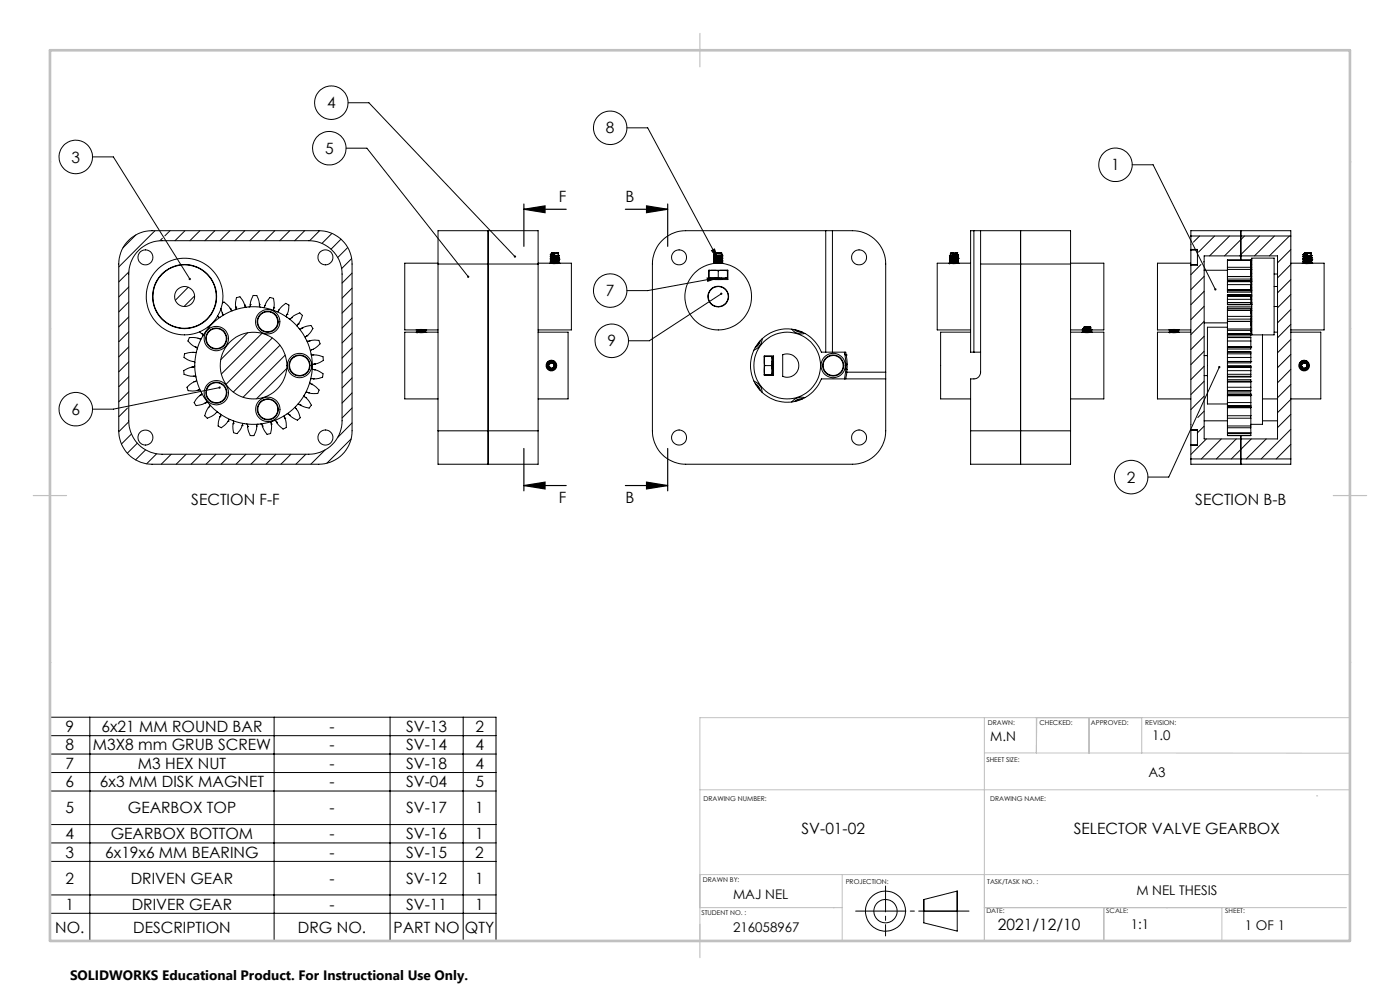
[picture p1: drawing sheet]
<svg xmlns="http://www.w3.org/2000/svg" width="420mm" height="297mm" viewBox="0 0 420 297" stroke-linecap="round" stroke-linejoin="round" font-family="sans-serif">
<g fill="none" stroke="#000" stroke-width=".3">
<path d="M104.4 30.8h6.3l43.8 46.1M188.1 38.3h6.2l21.2 39.5M27.8 47h6.2l22.9 36.6M103.8 44.4h6.3l30.4 38.5M339.7 49.4h6.2l18.7 37.3M213.5 75.1l.8-.5 1.2 3.2zM212.1 83.3l3.4-.1-3.2 1.1zM215.5 83.2l-21.2 3.9h-6.2M216.4 88l-21.6 14.1h-6.2M65.9 116.2l-31.9 6.4h-6.2M365.8 110l-15.2 33h-6.2M15 214.9h133.8v67.1h-133.8z"/>
<path d="M27 214.9v67.1M82.2 214.9v67.1M117 214.9v67.1M139 214.9v67.1M15 220.5h133.8M15 226h133.8M15 231.5h133.8M15 237.1h133.8M15 247.1h133.8M15 252.6h133.8M15 258.2h133.8M15 268.2h133.8"/>
<path d="M15 273.7h133.8M277.1 269.6l10.1-2.6v12l-10.1-2.4zM277.1 273.1h10.1"/>
<circle cx="99.4" cy="30.8" r="5"/>
<circle cx="183" cy="38.3" r="5"/>
<circle cx="22.7" cy="47.1" r="5"/>
<circle cx="98.8" cy="44.4" r="5"/>
<circle cx="334.6" cy="49.4" r="5"/>
<circle cx="183" cy="87.1" r="5"/>
<circle cx="183.5" cy="102.1" r="5"/>
<circle cx="22.7" cy="122.6" r="5"/>
<circle cx="339.4" cy="143" r="5"/>
<circle cx="265.6" cy="273.1" r="3.5"/>
<circle cx="265.7" cy="273.1" r="6"/>
</g>
<path d="M157.2 62.7l6.3-1v2zM157.2 62.7h12.7M157.2 61.1v12.7M187.6 62.7h12.7M194 61.7l6.3 1-6.3 1zM200.3 61.1v12.7M157.2 134.4v12.7M200.3 134.4v12.7M157.2 145.5l6.3-1v2zM157.2 145.5h12.7M187.6 145.5h12.7M194 144.5l6.3 1-6.3 1z" fill="none" stroke="#000" stroke-width=".35"/>
<path d="M256.7 273.1h34" fill="none" stroke="#000" stroke-width=".3" stroke-dasharray="15.2 1.3 1.3 1.3" stroke-dashoffset=".1"/>
<path d="M265.7 265.5v15" fill="none" stroke="#000" stroke-width=".3" stroke-dasharray="15.2 1.3 1.3 1.3" stroke-dashoffset="7.5"/>
<g fill="none" stroke="#c0c0c0" stroke-width=".3">
<path d="M210 215.1h195v66.9h-195zM295.3 215.1v66.9M310.9 215.1v10.6M311 215.1l-.1 10.6M326.7 215.1v10.6M342.5 215.1v10.6M210 236.7h195M295.3 225.6l15.6 .1M310.9 225.7h94.1M210 272h42.7M210 262.1h195M252.7 262.1v19.9"/>
<path d="M295.3 272h108.6M331.2 272v10M366.6 272v10"/>
</g>
<path d="M210 10v10M10 148.5h10M400 148.5h10M210 277v10" fill="none" stroke="#c0c0c0" stroke-width=".35"/>
<path d="M14.8 248.5a.2 .2 0 0 1 .4 0 .2 .2 0 0 1-.4 0zM394.8 238.5a.17 .17 0 0 1 .3 0 .17 .17 0 0 1-.3 0zM14.8 198.5a.2 .2 0 0 1 .4 0 .2 .2 0 0 1-.4 0zM404.8 198.5a.2 .2 0 0 1 .4 0 .2 .2 0 0 1-.4 0zM14.8 148.5a.2 .2 0 0 1 .4 0 .2 .2 0 0 1-.4 0zM404.8 148.5a.2 .2 0 0 1 .4 0 .2 .2 0 0 1-.4 0zM14.8 98.5a.2 .2 0 0 1 .4 0 .2 .2 0 0 1-.4 0zM404.8 98.5a.2 .2 0 0 1 .4 0 .2 .2 0 0 1-.4 0zM14.8 48.5a.2 .2 0 0 1 .4 0 .2 .2 0 0 1-.4 0zM404.8 48.5a.2 .2 0 0 1 .4 0 .2 .2 0 0 1-.4 0zM59.8 15a.17 .17 0 0 1 .3 0 .17 .17 0 0 1-.3 0zM59.8 282a.17 .17 0 0 1 .3 0 .17 .17 0 0 1-.3 0zM109.8 15a.2 .2 0 0 1 .4 0 .2 .2 0 0 1-.4 0zM109.8 282a.2 .2 0 0 1 .4 0 .2 .2 0 0 1-.4 0zM159.8 15a.2 .2 0 0 1 .4 0 .2 .2 0 0 1-.4 0zM159.8 282a.2 .2 0 0 1 .4 0 .2 .2 0 0 1-.4 0zM209.8 15a.17 .17 0 0 1 .3 0 .17 .17 0 0 1-.3 0zM209.8 282a.17 .17 0 0 1 .3 0 .17 .17 0 0 1-.3 0zM259.8 15a.2 .2 0 0 1 .4 0 .2 .2 0 0 1-.4 0zM249.8 272a.2 .2 0 0 1 .4 0 .2 .2 0 0 1-.4 0zM309.8 15a.2 .2 0 0 1 .4 0 .2 .2 0 0 1-.4 0zM299.8 272a.17 .17 0 0 1 .3 0 .17 .17 0 0 1-.3 0zM359.8 15a.17 .17 0 0 1 .3 0 .17 .17 0 0 1-.3 0zM349.8 272a.2 .2 0 0 1 .4 0 .2 .2 0 0 1-.4 0z" fill="#c0c0c0"/>
<path d="M15 15h390v267h-390z" fill="none" stroke="#c0c0c0" stroke-width=".7"/>
<g fill="#000">
<path d="M157.2 62.7l6.3-1v2zM157.2 145.5l6.3-1v2z"/>
<path d="M194 61.7l6.3 1-6.3 1zM194 144.5l6.3 1-6.3 1z"/>
<path d="M213.5 75.1l.8-.5 1.2 3.2zM212.1 83.3l3.4-.1-3.2 1.1zM216.1 87.8a.34 .34 0 0 0 .1 .5 .34 .34 0 0 0 .4 0 .34 .34 0 0 0 .1-.5l-.3 .2 .3-.2zM140.2 82.7v.5h.5l-.2-.3 .2 .3v-.5zM154.3 76.6l-.1 .5h.5l-.2-.2 .2 .2v-.5zM364.3 86.5l.2 .5h.3l-.2-.3 .2 .3 .1-.5zM365.5 109.8a.34 .34 0 0 0 .1 .5 .34 .34 0 0 0 .5-.1 .34 .34 0 0 0-.2-.5l-.1 .3 .1-.3zM56.7 83.4v.5h.4l-.2-.3 .3 .3-.1-.6zM65.7 115.9a.34 .34 0 0 0 .1 .6 .34 .34 0 0 0 .4-.4l-.3 .1 .3-.1-.1-.2z"/>
</g>
<g fill="none" stroke="#000" stroke-width=".3">
<path d="M38.6 72.1a9.9 9.9 0 0 1 7-3h50a10 10 0 0 1 10 10v50a10 10 0 0 1-10 10h-50a10 10 0 0 1-10-10v-50a9.9 9.9 0 0 1 3-7zM40.7 70.4l-3.8 3.9M41.6 75.1a9.9 9.9 0 0 1 7-3h44a10 10 0 0 1 10 10v44a10 10 0 0 1-10 10h-44a10 10 0 0 1-10-10v-44a9.9 9.9 0 0 1 3-7zM46.5 69.1l-10.9 10.9M48.7 71.4l-.7 .7M51 69.1l-1.5 1.6M55.5 69.1l-3 3M60 69.1l-3 3M64.5 69.1l-3 3M69 69.1l-3 3M73.4 69.1l-3 3M77.9 69.1l-3 3"/>
<path d="M82.4 69.1l-3 3M86.9 69.1l-3 3M91.4 69.1l-3 3M95.9 69.1l-3 3M99.6 70l-3 3M102.3 71.7l-3 3M104.3 74.2l-3 3M105.5 77.5l-3 3M131.4 79.1v-10h30v10M131.4 78.9h-10v20h10M131.4 79.1h30M131.4 79.1v50"/>
<path d="M146.4 69.1v70M161.4 78.9h10v20h-10M161.4 79.1v50M165.1 78.3v.1M165.1 77.9h.1M165.1 77.4h.1M165.1 76.3v.1M165.1 76.9l.2 .2M165.1 77.4l.2 .2M165.1 77.9l.2 .2M165.1 78.4l.2 .2M165.1 76.4l.2 .2"/>
<path d="M165.1 76.9h.1M165.3 76h2.2M165.3 76v.2M165.3 76.6v.1M165.3 77.1v.1M165.3 77.6v.1M165.3 78.1v.1M165.4 78.7l-.3 .1M165.4 77.7l-.3 .2M165.4 77.2l-.3 .2M165.4 76.2l-.3 .1M165.6 75.8h.1"/>
<path d="M165.6 75.8h.4M165.6 75.8l-.3 .2M166 75.8h.1M166 75.8h.9M166.4 76.2l-1.3 .1M166.4 76.1l-1 .1M166.4 76.1v.1M166.4 76.3l-1.3 .1M166.4 76.2v.1M166.4 76.4l-1 .2M166.4 76.3v.1M166.4 76.1v.3"/>
<path d="M166.9 75.8h.1M166.9 75.8h.4M167.3 75.8h.1M167.3 75.8l.2 .2M167.5 78l-2.4 .3M167.5 76.4l-2.1 .3M167.5 76.9l-2.1 .3M167.5 78.5l-2.1 .2M167.5 76.8l-2.1 .3M167.5 77.3l-2.1 .3M167.5 77.8l-2.1 .3M167.5 78.8l-1.6 .2"/>
<path d="M167.5 76.4l.2 .2M167.5 76.9l.2 .2M167.5 77.4l.2 .2M167.5 77.9l.2 .2M167.5 78.5l.2 .1M167.5 77.4l-2.1 .3M167.5 76v.4M167.5 76.8v.1M167.5 77.3v.1M167.5 77.8v.2M167.5 78.3v.2M167.5 78.8v.1"/>
<path d="M167.7 76.7l-2.6 .2M167.7 76.6l-2.6 .2 .3-.1M167.7 78.7l-2.6 .1M167.7 77.1h.1M167.7 77.6v.1M167.7 78.1v.1M167.7 78.6v.1M167.7 77.2l-.2 .1M167.7 77.7l-.2 .1M167.7 78.2l-2.4 .5M167.7 78.7l-.2 .1M167.7 76.7l-.2 .1"/>
<path d="M167.7 77.1l-2.6 .3M167.7 77.6l-2.6 .3M167.7 78.1l-2.6 .2M167.7 78.6l-2.6 .2M167.7 77.2l-2.6 .2M167.7 77.7h.1M167.7 77.7l-2.6 .2M167.7 78.2l-2.6 .2M167.7 76.6v.1M214.1 76.3l.3 .1zM214.2 77.8l.3 .2M214.2 78.3l.3 .2"/>
<path d="M214.4 78.6l-.3 .2M214.4 78.1l-.3 .2 2.7-.2M214.4 77.6l-.3 .1M214.4 77.1l-.3 .2M214.4 76.5l-.3 .3M214.4 76.1l-.3 .2M214.4 76h2.1M214.4 76v.6M214.7 75.8l-.3 .2M214.7 75.8h.1M214.7 75.8h.8M215.5 75.8h.1"/>
<path d="M215.5 75.8h.7M216.2 75.8h.1M216.2 75.8l.3 .2M216.5 76.3l.3 .2-.3 .2M216.5 76.8l.3 .2-.3 .2M216.5 77.3l.3 .2-.3 .2M216.5 77.8l.3 .2M216.5 78.3l.3 .2M216.5 78.8l.3 .2M216.5 76v.3l-2.1 .2M216.5 76.8l-2.1 .3M216.5 77.3l-2.1 .3"/>
<path d="M216.5 77.8l-2.1 .3M216.5 78.3l-2.1 .3M216.5 78.8l-.6 .1M216.5 76.7l-2.1 .4M216.5 77.2l-2.1 .4M216.5 77.7l-2.1 .4M216.5 78.2l-2.1 .4M216.5 78.7l-2.1 .2M216.5 76.7v.1M216.5 77.2v.1M216.5 77.7v.1M216.5 78.2v.1"/>
<path d="M216.5 78.7v.1M216.8 77.5l-2.7 .2M216.8 76.5l-2.7 .3 .4 .2M216.8 77l-2.7 .3 .4 .2M216.8 78.6l-2.7 .2 .4 .1M216.8 76.5l-2.6 .2M216.8 77l-2.6 .2M216.8 78l-2.6 .2M216.8 78.5l-2.6 .2M216.8 78.5v.1M216.8 78.5h.1M216.8 78.1l-.3 .1"/>
<path d="M216.8 78.6l-.3 .1M216.8 78h.1M247.7 69.1h-42a10 10 0 0 0-10 10v50a10 10 0 0 0 10 10h50a10 10 0 0 0 10-10v-15.5M247.7 69.1h2M247.7 69.1v36.4M249.7 69.1h6a10 10 0 0 1 10 10v32.4M249.7 69.1v36.4M284.8 78.6v.1M284.8 78.1v.1M284.8 77.6v.1M284.8 76.6v.1M284.8 77.2l.3 .1"/>
<path d="M284.8 77.7l.3 .1M284.8 78.2l.3 .1M284.8 78.7l.3 .1M284.8 76.7l.3 .1M284.8 77.1h.1M284.8 77.7h.1M285.1 78.9l-.3 .2M285.1 78.5l-.3 .1M285.1 77.9l-.3 .2M285.1 77.4l-.3 .2M285.1 76.9l-.3 .2M285.1 76.4l-.3 .2"/>
<path d="M285.1 76h2.1M285.1 76v.4M285.1 76.8v.1M285.1 77.3v.1M285.1 77.8v.1M285.1 78.3v.2M285.1 78.8v.1M285.3 75.8h.1M285.3 75.8h.5M285.3 75.8l-.2 .2M285.8 75.8h.1M285.8 75.8h.8"/>
<path d="M286.6 75.8h.4M286.6 75.8h.1M287 75.8h.1M287 75.8l.2 .2M287.2 76.6l-2.1 .2M287.2 77.1l-2.1 .2M287.2 77.6l-2.1 .2M287.2 78.1l-2.1 .2M287.2 78.6l-2.1 .2M287.2 76.2l.3 .1-.3 .4M287.2 76.7l.3 .1M287.2 77.2l.3 .2"/>
<path d="M287.2 77.7l.3 .2-2.6 .2M287.2 78.2l.3 .1-.3 .4M287.2 78.7l.3 .2M287.2 76.2l-2.1 .2M287.2 76.7l-2.1 .2M287.2 77.2l-2.1 .2M287.2 77.7l-2.1 .2M287.2 78.2l-2.1 .3M287.2 78.7l-2.1 .2M287.2 76v.2M287.5 76.3l-2.7 .3M287.5 76.9l-2.6 .2"/>
<path d="M287.5 78.3l-2.6 .3M287.5 78.8l-1.6 .2M287.5 76.4l-2.7 .3M287.5 76.9l-2.7 .2M287.5 77.4l-2.7 .3M287.5 77.9l-2.6 .3M287.5 78.4l-2.6 .3M287.5 76.8v.1M287.5 76.9h.1M287.5 77.4l-2.6 .2M287.5 77.9l-.3 .3M287.5 76.9l-.3 .3"/>
<path d="M287.5 77.4l-.3 .3M287.5 77.4h.1M291.2 78.9h-10v20h10M292.2 69.1h2M292.2 69.1h-1v36.4h1M292.2 69.1v36.4M294.2 69.1h27v10M294.2 79.1v32.4a2.22 2.22 0 0 1-3 2.1v15.5M294.2 69.1v10M294.2 79.1h27M306.2 69.1v70M321.2 78.9h10v20l-3.7-.1"/>
<path d="M321.2 79.1v50M357.3 70.7v-1.6h29.9v1.6M357.3 78.9h-10.1v20h10.1M357.3 70.7v66.8M357.3 74.8h1.9v4.7h-1.9M357.3 70.7h29.9M357.3 79.3h1.9M357.3 75h1.9M357.3 73.3h.1M359.9 70.7l-1.9 1.9M360.3 79.3l-3 3M361.2 78.3l-.2 .2"/>
<path d="M361.2 76.7h22.1v54.8h-22.1zM364.4 70.7l-4.8 4.9M368.2 78.1v2M368.2 78.1h7.3M368.9 70.7l-6 6M372.3 69.1v1.6zM372.3 70.7v7.2M373.3 70.7l-6 6M375.2 79.4h.1M375.2 79v.1M375.2 77.9v2.4M375.2 78.1v.1"/>
<path d="M375.5 77.4h6.7v23h-6.7zM375.5 77.9h-7.3v.2M377.9 70.7l-6 6M382.3 70.7l-6 6M386.8 70.7l-6 6M387.2 74.8l-3.9 4M387.2 79.3l-3.9 4M387.2 78.9h10v20h-10M387.2 70.7v66.8M390.9 78.8l2.7-.1-.3 .1M390.9 78.3v.1M390.9 76.3v.1"/>
<path d="M390.9 78.4l2.7-.2-2.3 .3-.1 .2M390.9 76.9l.3 .2M390.9 77.4l.3 .2M390.9 77.9l.3 .2M390.9 78.4l.3 .2M390.9 76.4l.3 .2M390.9 76.9h.1M390.9 77.4h.1M391.2 78.7l-.3 .1M391.2 77.7l-.3 .2M391.2 77.2l-.3 .2M391.2 76.2l-.3 .1"/>
<path d="M391.2 76h2.1M391.2 76v.2M391.2 76.6v.1M391.2 77.1v.1M391.2 77.6v.1M391.2 78.1v.1M391.4 75.8h.1M391.4 75.8h.4M391.4 75.8l-.2 .2M391.8 75.8h.1M391.8 75.8h.9M392.2 76.2l-1.3 .1"/>
<path d="M392.2 76.3l-1.3 .1M392.2 76.2v.1M392.2 76.3v.1M392.2 76.1l-1 .1M392.2 76.1v.1M392.2 76.4l-1 .2M392.2 76.1v.3M392.7 75.8h.1M392.7 75.8h.4M393.1 75.8h.1M393.1 75.8l.2 .2M393.3 78l-2.4 .3"/>
<path d="M393.3 76.9l-2.1 .3M393.3 76.8l-2.1 .3M393.3 77.3l-2.1 .3M393.3 77.8l-2.1 .3M393.3 78.8l-1.6 .2M393.3 76.4l.3 .2M393.3 76.9l.3 .2-2.7 .3M393.3 77.4l.3 .2-2.7 .3M393.3 77.9l.3 .2-2.7 .2M393.3 78.5l.3 .1-2.7 .2M393.3 77.3l.3-.1-2.7 .2M393.3 76.8l.3-.1-2.7 .2"/>
<path d="M393.3 76.4l-2.1 .3M393.3 77.4l-2.1 .3M393.3 78.5l-2.1 .2M393.3 76v.4M393.3 76.8v.1M393.3 77.3v.1M393.3 77.8v.2M393.3 78.3v.2M393.3 78.8v.1M393.6 76.6l-2.7 .2 .3-.1M393.6 77.7l-.3 .1M393.6 77.7h.1"/>
<path d="M393.6 77.7l-2.7 .2M393.6 77.1h.1M393.6 77.6v.1M393.6 78.1v.1M393.6 78.6v.1M393.6 76.6v.1M38.6 86l-3 3M38.6 90.5l-3 3M38.6 95l-3 3M38.6 99.4l-3 3M38.7 81.5l-3.1 3M56.5 86.1l-3.9 3.9"/>
<path d="M58.4 88.7l-3.2 3.2M59.9 99.4l.5 .6M60.4 100h.1M60.4 100l.4 .2 .1 .5M62.8 97.9l-.4 .1M63.5 97l-.1 .3M65.3 94.7v.1M65.3 94.8l.3 .3h.4M66.3 92.4l.4 1.4M66.7 93.8h.1M66.7 93.8l.2 .4-.2 .4M66.7 90.8l.5-.3 1.4 1.3 .5 .8"/>
<path d="M69.1 92.6h.1M69.1 92.6l.3 .4 .4 .1M70.7 92h.1M70.7 92l.1 .6-.2 .2M73.4 91.4l-.7-1.5-.7-.9-.9 .1a4.7 4.7 0 0 0-.4 2.9M73.4 91.4h.1M73.4 91.4l.2 .6 .3 .1M74.3 99.7l-8.1 8.1M75.1 91.3h.1M75.1 91.3l.3-1.6 .6-1.2h.2l.8 .1 .7 1.8 .1 .9M75.1 91.3v.4l-.4 .3M77.8 91.3h.1"/>
<path d="M77.8 91.3l.1 .6 .2 .2M78.6 99.9l-12.2 12.2M79.5 91.5v.1M79.5 91.5a4.6 4.6 0 0 1 1.6-2.3l1 .2 .2 1.9-.2 1M79.5 91.6l-.2 .4-.3 .2M82.1 92.3l-.1 .4 .3 .4M82.1 92.3h.1M83 93.4l.4-.1 .8-1.1 1.5-1.3 1 .5-.2 1.9-.4 .9M86.1 94.2h.1M86.1 94.2l-.2 .6 .1 .2M87.5 95.2h.1M87.5 95.2l1.3-.9 1.1-.5 .2 .1 .6 .6-.7 1.8-.5 .8"/>
<path d="M87.5 95.2l-.4 .4-.4-.1M89.5 97.1h.1M89.5 97.1l-.4 .4 .1 .4M90.6 98.4h.1M90.6 98.4a4.4 4.4 0 0 1 2.8-.7l.5 .8-1.1 1.5-.7 .6M90.6 98.4l-.4 .2-.5-.1M105.6 86.4l-3 3M105.6 90.8l-3 3M105.6 81.8l-3 3M105.6 95.3l-3 3M105.6 99.8l-3 3M125.1 99.3h.1"/>
<path d="M125.1 99.4l.2 .2M125.1 98.8l.2 .3M125.1 98.8h.1M125.4 98.8l.3 .2M125.6 99h-.2M125.7 99h.7M125.7 99h.1M126.4 99h.8M126.4 99h.1M126.8 99l-1.7 .3M127.2 99h.1M127.5 98.8l-.3 .2"/>
<path d="M127.5 98.9h-.1M127.5 99.4l-2.4 .4M127.5 98.8l.2 .2M127.5 99.4l.2 .1M127.5 99.3l-2.1 .2M127.5 99.3v.1M127.7 99v.1M127.7 99.6h.1M127.7 99.1l-.2 .2M127.7 99.1l-2.6 .2M127.7 99l-2.6 .3M127.7 99.6l-1.6 .1"/>
<path d="M131.4 99.6h-10v20h10M161.4 99.6h9v20h-9M212.6 81h5.8v2.8h-5.8zM212.7 81.1h2.8M212.7 83.2l.1 .2h4.9M212.7 83.2h2.8M212.7 81v2.2M214.3 83.4l.2 .1M214.4 83.6h2.1M214.4 83.6l.2 .2h1.7l.2-.2M214.8 83.4l-.4 .2M215.5 81.1h2.7"/>
<path d="M215.5 83.2h2.7l-.5 .2M215.5 81.1v2.1M216.5 83.5h.1M217.7 81l.5 .1M218.2 81v.1M218.2 81.1v2.3h-.5M237.5 98.6a3.8 3.8 0 0 0 4 1.3M238.3 98.8l1.1 .6 1.3 .2M238.6 98.8l1.9 .6M291.2 99.6h-9v20h9M321.2 99.6h10v20h-10M324.8 99v.1"/>
<path d="M324.8 99.1l.3 .2M324.8 98.6l.3 .2M325.1 98.4l-.3 .2M325.1 99.4l-.3 .1M325.1 98.9l-.3 .1M325.1 98.4l1.5-.2 .1 .2M325.1 98.1h2.1M325.1 98.8l-3.9 .1M325.1 98.1v.3M325.1 98.7v.2M325.1 99.3v.1M325.4 97.9l-.3 .2"/>
<path d="M325.4 97.9h.1M325.4 97.9h.7M326.1 97.9h.1M326.1 97.9h.8M326.7 98.5l-1.9 .1M326.7 98.4l-1.8 .1M326.7 98.4v.1M326.7 98.5l-1.6 .2M326.9 97.9h.1M326.9 97.9l.3 .2M327.2 99l-2.1 .3M327.2 99.5l-1.6 .2"/>
<path d="M327.2 98.6l.3 .2-2.7 .2M327.2 99.1l.3 .2-2.7 .3M327.2 99.5l.3-.1-2.7 .2M327.2 98.6l-2.1 .3M327.2 99.1l-2.1 .3M327.2 98.1v.5M327.2 99v.1M327.2 99.5v.1M327.5 98.8l-.3 .2M327.5 98.8l-2.7 .3M327.5 98.8h.1M327.5 99.3h.1"/>
<path d="M350.9 99.3h.1M350.9 99.4l.3 .1M350.9 98.8l.3 .2M350.9 98.8h.1M351.2 99.6l-.3 .2M351.2 99.1l-.3 .2M351.2 98.8l.3 .2M351.2 99v.1M351.2 99.5v.1M351.4 99h-.2M351.5 99h.7M351.5 99h.1"/>
<path d="M352.2 99h.8M352.2 99h.1M352.6 99l-1.4 .1M353 99h.1M353.3 98.8l-.3 .2M353.3 98.9l.3 .1-.3 .3M353.3 99.4l.3 .2M353.3 98.9h-.1M353.3 99.4l-2.1 .2M353.3 99.3l-2.1 .2M353.3 98.8v.1M353.3 99.3v.1"/>
<path d="M353.6 99l-2.7 .3M353.6 99.6l-1.7 .1M353.6 99.1l-2.7 .2M357.3 99.6h-10.1v20h10.1M361.2 82.8l-3.9 4M361.2 87.3l-3.9 4M361.2 91.8l-3.9 4M361.2 96.3l-3.9 4M361.2 81h7M361.2 96.8h7M368.2 98.1h-6v23h6M368.2 88.7v1"/>
<path d="M368.2 89.7v1M368.2 90.7v.5M368.2 85.3v1.5M368.2 84.4v.9M368.2 93v1.8M368.2 94.8v.8M368.2 88.7h.1M368.2 93h.1M368.2 87.1v.5h7.3M368.2 91.2l7.3 .1M368.2 80.1v.6M368.2 80.7v2.2"/>
<path d="M368.2 82.9h.1M368.2 83.6v.5h7.3M368.2 96.3v2.3M368.2 98.6v.4h7.3M368.2 96.3h.1M368.2 99.1v1h7.3M368.2 91.2h7.3M368.2 82.9v.7M368.2 86.8v.3M368.2 88.6v.1M368.2 92.4v.6M368.2 95.6v.7"/>
<path d="M368.2 100v.2M368.2 89.7h7.3M368.2 88.7h7.3M368.2 90.7h7.3M368.2 85.3h7.3M368.2 86.8h7.3M368.2 84.4h7.3M368.2 94.8h7.3M368.2 93h7.3M368.2 95.6h7.3M368.2 88.6h7.3M368.2 86.8h7"/>
<path d="M368.2 87.1h7.3M368.2 92.4h7.3M368.2 80.7h7.3M368.2 80.1h7.3M368.2 82.9h7.3M368.2 83.6h7.3M368.2 98.6h7.3M368.2 96.3h7M368.2 96.3h7.3M375.2 88.6v2.1M375.2 88.7h.1M375.2 90.7h.1"/>
<path d="M375.2 90.8h.1M375.2 90.9v.1M375.2 91h.1M375.2 91.1h.1M375.2 91.2h.1M375.2 85.6v.1M375.2 84.3v2.8M375.2 86.3h.1M375.2 92.4v6.6M375.2 93h.1M375.2 87.1h.1M375.2 80.1v.8"/>
<path d="M375.2 80.9h.1M375.2 81.1v.1M375.2 80.9v2.7M375.2 82.1h.1M375.2 83.6h.1M375.2 84.3h.1M375.2 90.7v.5M375.2 98.8v1.4M375.5 84.3l-7.3 .1M375.5 88.3h-7.3v.3M375.5 92h-7.3v.4M382.2 99.6h1.1"/>
<path d="M382.2 85.9h1.1M382.2 91.9h1.1M382.2 82.1h1.1M387.2 83.8l-3.9 4M387.2 88.3l-3.9 3.9M387.2 92.7l-3.9 4.1M387.2 97.2l-3.9 4M387.2 99.6h9v20h-9M38.6 104l-3 3M38.6 108.4l-3 3M38.6 112.9l-3 3M38.6 117.4l-3 3"/>
<path d="M57.7 110l-2.6 1.1 .1 1.1 2 .5h1.3l.3 .3M57.7 110h.1M57.8 108.3h.1M57.8 108.3l.5 .1 .2 .4M58.2 105.6l-2.8 .4-.2 1a4.6 4.6 0 0 0 2.6 1.3M58.2 105.6h.1M58.4 114.4l-2.3 1.7 .2 .6 .1 .4 1.3 .1 1.6-.2M58.4 114.4h.1M58.4 109.6l-.2 .3-.5 .1M58.6 104h.1M58.6 104l.5 .2 .1 .4M58.9 113.8l-.1 .4-.4 .2"/>
<path d="M58.9 105.4l-.2 .3-.5-.1M59.3 117h.1M59.3 117l.5-.2 .3 .2M59.6 101.5l-.9-.3h-1.9l-.4 .9a4.6 4.6 0 0 0 2.2 1.9M59.6 101.5h.1M60 118.5l-1.2 1.2-.6 .9 .4 .6 .2 .4 2.1-.5 .7-.3M60 118.5h.1M60.4 101.4l-.2 .2-.6-.1M60.5 117.8l-.1 .4-.4 .3M81.7 101.3l-13.9 13.9M84 103.5l-14 14M85.5 106.4l-12.6 12.7"/>
<path d="M86 110.5l-9.1 9M91.3 118.4v.4l.4 .3M91.7 119.1h.1M91.7 119.1a4.6 4.6 0 0 1 1.6 2.4l-.6 .8-2.6-.9M92 102.1l.4 .2 .4-.1M92.1 100.6h.1M92.1 100.6l-.4 .4v.3M92.5 117.7h.1M92.5 117.7l-.5-.2-.3 .2M92.8 102.2h.1M92.8 102.2a4.3 4.3 0 0 1 2.9 0l.3 .8-1.4 1.3-.9 .4M93 114.5l.1 .4 .4 .2"/>
<path d="M93.3 106.1l.4 .3h1.2l2 .5 .1 1.1-1.7 .9-.9 .2M93.5 115.1h.1M93.5 115.1a4.6 4.6 0 0 1 2.2 1.9l-.4 .9h-1.9l-.9-.2M93.7 110.3l.1 .4 .5 .1M93.7 104.7h.1M93.7 104.7l-.4 .2-.1 .4M93.9 113.5h.1M93.9 113.5h-.5l-.2 .2M94.3 110.8h.1M94.3 110.8a4.6 4.6 0 0 1 2.6 1.3l-.1 1-1.2 .3-1.7 .1M94.4 109.1h.1M94.4 109.1l-.6 .1-.1 .3"/>
<path d="M105.6 104.3l-3 3M105.6 108.8l-3 3M105.6 113.3l-3 3M105.6 117.8l-3 3M164.7 110l.7 .4M164.7 109.1h.1M164.7 109.1v.9M164.7 110h.1M165.4 110.4h.1M165.4 108.7l.8 .4M165.4 108.7h.1M165.4 108.7l-.7 .4"/>
<path d="M166.1 108.3a1.31 1.31 0 0 0-2 .7l.1 .1M166.1 108.3a1.36 1.36 0 0 1 .6 1.7M166.2 110l-.8 .4M166.2 110h.1M166.2 109.1v.9M166.2 109.1h.1M166.2 108.2l-.1 .1M166.5 109.6h.2a1.27 1.27 0 0 1-1.2 1.3 1.27 1.27 0 0 1-1.4-1 1.33 1.33 0 0 1 1.2-1.7 1.33 1.33 0 0 1 1.5 1.4M226.2 114.2a3.7 3.7 0 0 1 2.4 3.4M226.6 115l.9 .8 .6 1.2M226.7 115.2l.5 .4 .7 1.2M227.9 102.3l-1.2 1.6"/>
<path d="M228.1 102.1l-.6 1.2-.9 .9M228.6 101.5a3.7 3.7 0 0 1-2.4 3.4M229.3 106.7h2.8v5.8h-2.8zM229.3 106.8h.1M229.3 112.3h2.2M229.4 106.8v2.8M229.4 109.6v2.7M229.4 106.8h2.2l.1 .5M229.4 106.8l-.1 .5M229.4 109.6h2.1M231.5 109.6v2.7M231.6 108.2l.3 .3"/>
<path d="M231.7 110.2v.4M231.7 107.3l-.2-.5v2.8M231.7 107.3v4.9l-.2 .1M231.7 110.6h.1M231.7 110.6l.2 .3-.2-2.6 .3 2.6 .1-.2M231.9 110.9h.1M232 108.5l.1 .5M232 108.5l.1 1.9M232.1 108.3l-.1 .2M234.8 106.3a3.5 3.5 0 0 1 4.8 3.3 3.5 3.5 0 0 1-4.8 3.2zM240.5 119.7l-1.8 .6M240.8 119.6l-1.3 .1-1.2 .6"/>
<path d="M241.5 119.2a3.7 3.7 0 0 0-4 1.3M247.7 105.5h-1.3a11 11 0 0 0-16.9-4.7 11 11 0 0 0 0 17.5 11 11 0 0 0 16.9-4.7h19.3M247.7 105.5h2M249.7 105.5h4a17.2 17.2 0 0 1 .3 6M253.3 105.5a17.7 17.7 0 0 1 0 8.1M253.4 106.1l.5 .3M253.7 113.4l-.3 .2M253.8 110.3l.3 .4M253.9 106.4h.1M254 111.5l-.3 2.1M254 111.5h11.7M254.1 110.7h.1"/>
<path d="M254.1 109.1l-.3 .4M265.7 111.5v2.1M292.2 105.5h2M361.2 118.8l-3.9 4M361.2 100.8l-3.9 4M361.2 109.8l-3.9 4M361.2 114.3l-3.9 3.9M361.2 105.3l-3.9 4M361.2 112.6h1M361.2 106.6h1M368.2 111.1v1.1M368.2 110v1.1"/>
<path d="M368.2 107.1v1.2M368.2 106v1.1M368.2 112.2v.5M368.2 105.6v.4M368.2 114.4v1.7M368.2 116.1v1M368.2 102.2v1.8M368.2 102.2v-1.1l7 .1v1M368.2 117.1v.1M368.2 108.3h.1M368.2 109.6v.4M368.2 109.6h7v.4"/>
<path d="M368.2 108.4v.4M368.2 114.4h.1M368.2 118.6v2M368.2 112.8h7v.2h-7zM368.2 100.7v.4M368.2 104.6v.8M368.2 108.8v.8M368.2 113v.8M368.2 117.3v.5M368.2 105.4h7v.2M368.2 105.4v.2M368.2 104h.1"/>
<path d="M368.2 113.8h7v.5M368.2 113.8v.5M368.2 104.1v.5M368.2 118.5v.1M368.2 118.5h.1M368.2 117.8h7v.5M368.2 117.8v.5M368.2 100.2v.5M368.2 105.6h7M368.2 111.1h7M368.2 112.2h7M368.2 110h7"/>
<path d="M368.2 107.1h7M368.2 108.3h7M368.2 106h7M368.2 114.4h7M368.2 116.1h7M368.2 117.1h7M368.2 102.2h7M368.2 104h7M368.2 104v.1M368.2 108.3v.1M368.2 110h.1M368.2 114.3v.1"/>
<path d="M368.2 118.3v.2M368.2 108.4h7M368.2 118.6h7M368.2 114.3h7M368.2 104.1h7M368.2 118.5h7M368.2 118.3h7M368.2 100.2h7M375.2 111.1v1.1M375.2 110v1.1M375.2 107.1v1.2M375.2 106v1.1"/>
<path d="M375.2 112.2v.5M375.2 105.6v.4M375.2 114.4v1.7M375.2 116.1v1M375.2 102.2v1.8M375.2 117.1l-7 .1M375.2 108.3h.1M375.2 108.4v.4h-7M375.2 114.4h.1M375.2 118.6v2M375.2 104h.1M375.2 104.1v.5h-7"/>
<path d="M375.2 118.5v.1M375.2 118.5h.1M375.2 100.2v.5h-7M375.2 100.1h.1M375.2 104v.1M375.2 108.3v.1M375.2 110h.1M375.2 114.3v.1M375.2 118.3v.2M378.7 100.4v26.8h-3.5M378.7 119.6h4.6M387.2 101.7l-3.9 4"/>
<path d="M387.2 106.2l-3.9 4M387.2 110.7l-3.9 4M387.2 115.2l-3.9 4M387.2 119.7l-3.9 4M390.5 110l.7 .4M390.5 109.1v.9M390.5 110h.1M390.5 109.1h.1M391.2 108.7l-.7 .4M391.2 108.7l.8 .4M391.2 110.4h.1M391.2 108.7h.1"/>
<path d="M392 108.3a1.29 1.29 0 0 0-2 .7v.1M392 108.3a1.4 1.4 0 0 1 .5 1.7M392 110l-.8 .4M392 110h.1M392 109.1v.9M392 109.1h.1M392 108.2v.1M392.3 109.6h.2a1.29 1.29 0 0 1-1.6 1.3 1.29 1.29 0 0 1-.9-1.9 1.33 1.33 0 0 1 1.6-.7 1.33 1.33 0 0 1 1 1.3M38.2 122.3l-2.6 2.6M38.6 126.4l-3 3M39.4 130.1l-3 3M41.2 132.8l-3 3"/>
<path d="M43.7 134.8l-3 3M47 136l-3 3M51.4 136.1l-3 3M55.8 136.1l-3 3M60.3 136.1l-3 3M61.6 120.8h.1M62.4 120.6l-.4-.1-.4 .3M62.7 122.1l-.6 .7-.7 1.8 .7 .7 1.3-.5 1.3-.9M62.7 122v.1M62.9 121.3l.1 .4-.3 .3M64.7 123.9h.1M64.8 136.1l-3 3"/>
<path d="M65.4 123.6l-.3-.1-.4 .4M66 124.9l-.5 1.6-.1 1.2 .9 .4a4.5 4.5 0 0 0 2.1-1.9M66 124.9h.1M66.1 124.1l.2 .4-.3 .4M68.4 126.2h.1M69.1 125.7l-.4 .1-.3 .4M69.3 136.1l-3 3M69.8 126l.3 .4-.1 .5M70 126.9l-.2 .9 .3 1.9 .9 .2a4.4 4.4 0 0 0 1.6-2.3M70 126.9h.1M72.6 127.6h.1M73.2 127l-.5 .1-.1 .5"/>
<path d="M73.8 136.1l-3 3M74 127.1l.3 .2v.5M74.3 127.8l.1 1 .7 1.7 .9 .1a4.7 4.7 0 0 0 1-2.7M74.3 127.8h.1M77 127.8v.1M77.4 127.1l-.3 .2-.1 .5M78.2 127.1h.3l.2 .6M78.3 136.1l-3 3M78.7 127.7h.1M81.4 127.1h.1M81.4 127.1a4.6 4.6 0 0 1-.4 2.9l-.9 .2-1.4-2.5M81.6 126.3l-.3 .2 .1 .6"/>
<path d="M82.3 126h.4l.3 .5M82.8 136.1l-3 3M83 126.5h.1M85.4 124.5l-.2 .3 .2 .5M85.4 125.3h.1M85.4 125.3a4.6 4.6 0 0 1 .4 2.9l-.9 .4-1.4-1.3-.5-.8M86.1 124h.4l.3 .4M86.8 124.4h.1M87.3 136.1l-3 3M88.7 121.8l-.1 .4 .3 .4a4.5 4.5 0 0 1 1.1 2.7l-.8 .6-2.4-1.5M89.3 121.2l.3-.1 .5 .3M90.1 121.4h.1"/>
<path d="M91.8 136.1l-3 3M97.5 134.8l-4.3 4.3M105.3 131.5l-7.3 7.3M105.6 122.3l-3 3M105.6 126.7l-4.2 4.4M131.4 129.1v10h30v-10M131.4 129.1h30M291.2 129.1v10h30v-10M291.2 129.1h30M357.3 137.5v1.6h29.9v-1.6M357.3 137.5h29.9M357.3 128.8h1.9v4.7h-1.9"/>
<path d="M357.3 129h1.9M357.3 133.3h1.9M357.3 127.2h.1M361.2 127.7l-2 2M361.2 123.2l-1.9 1.9M361.2 126.1h7M361.9 131.5l-4.6 4.7M366.4 131.5l-6 6M368.2 120.6v1M368.2 122.2v2.4M368.2 124.6v.7M368.2 122.1v.1"/>
<path d="M368.2 122v.1M368.2 121.6v.2M368.2 127.7v.5h7v-.5M368.2 125.3v2.4M368.2 128.3v1.4M368.2 129.7v.3h7v-.3M368.2 130.6h7M368.2 121.8v.2M368.2 130v.5h7v-.5M368.2 120.6h7M368.2 121.6h7M368.2 122.2h7"/>
<path d="M368.2 124.6h7M368.2 125.3h7M368.2 122h7M368.2 121.8h7M368.2 127.7h7M368.2 129.7h7M370.9 131.5l-6 6M372.3 130.6v8.5M375.2 120.6v1M375.2 122.2v2.4M375.2 124.6v.7M375.2 122.1v.1"/>
<path d="M375.2 122v.1M375.2 121.6v.2M375.2 125.3v2.4M375.2 128.3v1.4M375.2 121.8v.2M375.2 124.6h.1M375.4 131.5l-6 6M378.7 126.1h4.6M379.9 131.5l-6 6M387.2 124.2l-3.9 4M387.2 128.7l-8.8 8.8M387.2 133.2l-4.3 4.3"/>
<circle cx="43.6" cy="77.1" r="2.25"/>
<circle cx="97.6" cy="77.1" r="2.25"/>
<circle cx="203.7" cy="77.1" r="2.25"/>
<circle cx="257.7" cy="77.1" r="2.25"/>
<circle cx="55.4" cy="88.9" r="11.5"/>
<circle cx="55.4" cy="88.9" r="9.6"/>
<circle cx="55.4" cy="88.9" r="9.5"/>
<circle cx="55.4" cy="88.9" r="3"/>
<circle cx="80.3" cy="96.4" r="3.2"/>
<circle cx="80.3" cy="96.4" r="3.6"/>
<circle cx="80.3" cy="96.4" r="3"/>
<circle cx="215.5" cy="88.9" r="3"/>
<circle cx="215.5" cy="88.9" r="10"/>
<circle cx="215.5" cy="88.9" r="3.1"/>
<circle cx="64.9" cy="101.5" r="3.7"/>
<circle cx="64.9" cy="101.5" r="3"/>
<circle cx="64.9" cy="117.7" r="3.6"/>
<circle cx="64.9" cy="101.5" r="3.1"/>
<circle cx="64.9" cy="117.7" r="3.1"/>
<circle cx="64.9" cy="117.7" r="3"/>
<circle cx="76.1" cy="109.6" r="17.6"/>
<circle cx="76.1" cy="109.6" r="10"/>
<circle cx="89.9" cy="109.5" r="3"/>
<circle cx="89.9" cy="109.5" r="3.7"/>
<circle cx="89.9" cy="109.5" r="3.1"/>
<circle cx="165.4" cy="109.6" r="1.6"/>
<circle cx="165.4" cy="109.6" r="1.07"/>
<circle cx="236.2" cy="109.6" r="10"/>
<circle cx="250" cy="109.5" r="2.99"/>
<circle cx="250" cy="109.5" r="3.7"/>
<circle cx="250" cy="109.6" r="3.2"/>
<circle cx="391.3" cy="109.6" r="1.6"/>
<circle cx="391.3" cy="109.6" r="1.06"/>
<circle cx="43.6" cy="131.1" r="2.25"/>
<circle cx="80.3" cy="122.7" r="3.7"/>
<circle cx="80.3" cy="122.7" r="3"/>
<circle cx="80.3" cy="122.7" r="3.2"/>
<circle cx="97.6" cy="131.1" r="2.25"/>
<circle cx="203.7" cy="131.1" r="2.26"/>
<circle cx="257.7" cy="131.1" r="2.26"/>
</g>
<g font-size="4.7">
<text x="98.1" y="32.5">4</text>
<text x="181.8" y="40">8</text>
<text x="97.5" y="46.1">5</text>
<text x="21.5" y="48.7">3</text>
<text x="333.4" y="51.1">1</text>
<text x="167.7" y="60.6">F</text>
<text x="187.6" y="60.6">B</text>
<text x="181.8" y="88.8">7</text>
<text x="182.3" y="103.8">9</text>
<text x="21.5" y="124.3">6</text>
<text x="338.1" y="144.7">2</text>
<text x="57.4" y="151.4">SECTION F-F</text>
<text x="167.7" y="150.9">F</text>
<text x="187.6" y="150.9">B</text>
<text x="358.6" y="151.4">SECTION B-B</text>
<text x="19.7" y="219.4">9</text>
<text x="30.5" y="219.4">6x21 MM ROUND BAR</text>
<text x="98.9" y="219.4">-</text>
<text x="121.8" y="219.4">SV-13</text>
<text x="142.6" y="219.4">2</text>
<text x="19.7" y="224.9">8</text>
<text x="27.9" y="224.9">M3X8 mm GRUB SCREW</text>
<text x="98.9" y="224.9">-</text>
<text x="121.8" y="224.9">SV-14</text>
<text x="142.6" y="224.9">4</text>
<text x="19.7" y="230.4">7</text>
<text x="41.4" y="230.4">M3 HEX NUT</text>
<text x="98.9" y="230.4">-</text>
<text x="121.8" y="230.4">SV-18</text>
<text x="142.6" y="230.4">4</text>
<text x="19.7" y="236">6</text>
<text x="30" y="236">6x3 MM DISK MAGNET</text>
<text x="98.9" y="236">-</text>
<text x="121.8" y="236">SV-04</text>
<text x="142.6" y="236">5</text>
<text x="19.7" y="243.7">5</text>
<text x="38.3" y="243.7">GEARBOX TOP</text>
<text x="98.9" y="243.7">-</text>
<text x="121.8" y="243.7">SV-17</text>
<text x="142.6" y="243.7">1</text>
<text x="19.7" y="251.5">4</text>
<text x="33.2" y="251.5">GEARBOX BOTTOM</text>
<text x="98.9" y="251.5">-</text>
<text x="121.8" y="251.5">SV-16</text>
<text x="142.6" y="251.5">1</text>
<text x="240.4" y="249.9">SV-01-02</text>
<text x="322.1" y="249.9">SELECTOR VALVE GEARBOX</text>
<text x="19.7" y="257.1">3</text>
<text x="31.6" y="257.1">6x19x6 MM BEARING</text>
<text x="98.9" y="257.1">-</text>
<text x="121.8" y="257.1">SV-15</text>
<text x="142.6" y="257.1">2</text>
<text x="19.7" y="264.8">2</text>
<text x="39.2" y="264.8">DRIVEN GEAR</text>
<text x="98.8" y="264.8">-</text>
<text x="121.8" y="264.8">SV-12</text>
<text x="142.6" y="264.8">1</text>
<text x="19.7" y="272.6">1</text>
<text x="39.5" y="272.6">DRIVER GEAR</text>
<text x="98.8" y="272.6">-</text>
<text x="121.8" y="272.6">SV-11</text>
<text x="142.6" y="272.6">1</text>
<text x="16.6" y="279.5">NO.</text>
<text x="39.9" y="279.5">DESCRIPTION</text>
<text x="89.4" y="279.5">DRG NO.</text>
<text x="118.1" y="279.5">PART NO</text>
<text x="139.5" y="279.5">QTY</text>
<text x="299.4" y="278.8">2021/12/10</text>
</g>
<text font-size="4.1" x="21" y="293.7">SOLIDWORKS Educational Product. For Instructional Use Only.</text>
<g font-size="4">
<text x="345.6" y="221.8">1.0</text>
<text x="297" y="222.2">M.N</text>
<text x="344.5" y="232.8">A3</text>
<text x="219.9" y="269.4">MAJ NEL</text>
<text x="340.9" y="268.2">M NEL THESIS</text>
<text x="219.9" y="279.2">216058967</text>
<text x="339.2" y="278.4">1:1</text>
<text x="373.5" y="278.8">1 OF 1</text>
</g>
<g font-size="2">
<text x="296.4" y="217.4">DRAWN:</text>
<text x="311.8" y="217.4">CHECKED:</text>
<text x="327.2" y="217.4">APPROVED:</text>
<text x="343.6" y="217.4">REVISION:</text>
<text x="295.9" y="228.3">SHEET SIZE:</text>
<text x="211" y="240">DRAWING NUMBER:</text>
<text x="297" y="240">DRAWING NAME:</text>
<text x="210.8" y="264.4">DRAWN BY:</text>
<text x="253.7" y="264.9">PROJECTION:</text>
<text x="296.2" y="264.9">TASK/TASK NO. :</text>
<text x="210.4" y="274.3">STUDENT NO. :</text>
<text x="295.9" y="273.7">DATE:</text>
<text x="331.9" y="273.7">SCALE:</text>
<text x="367.6" y="273.7">SHEET:</text>
</g>
</svg>
